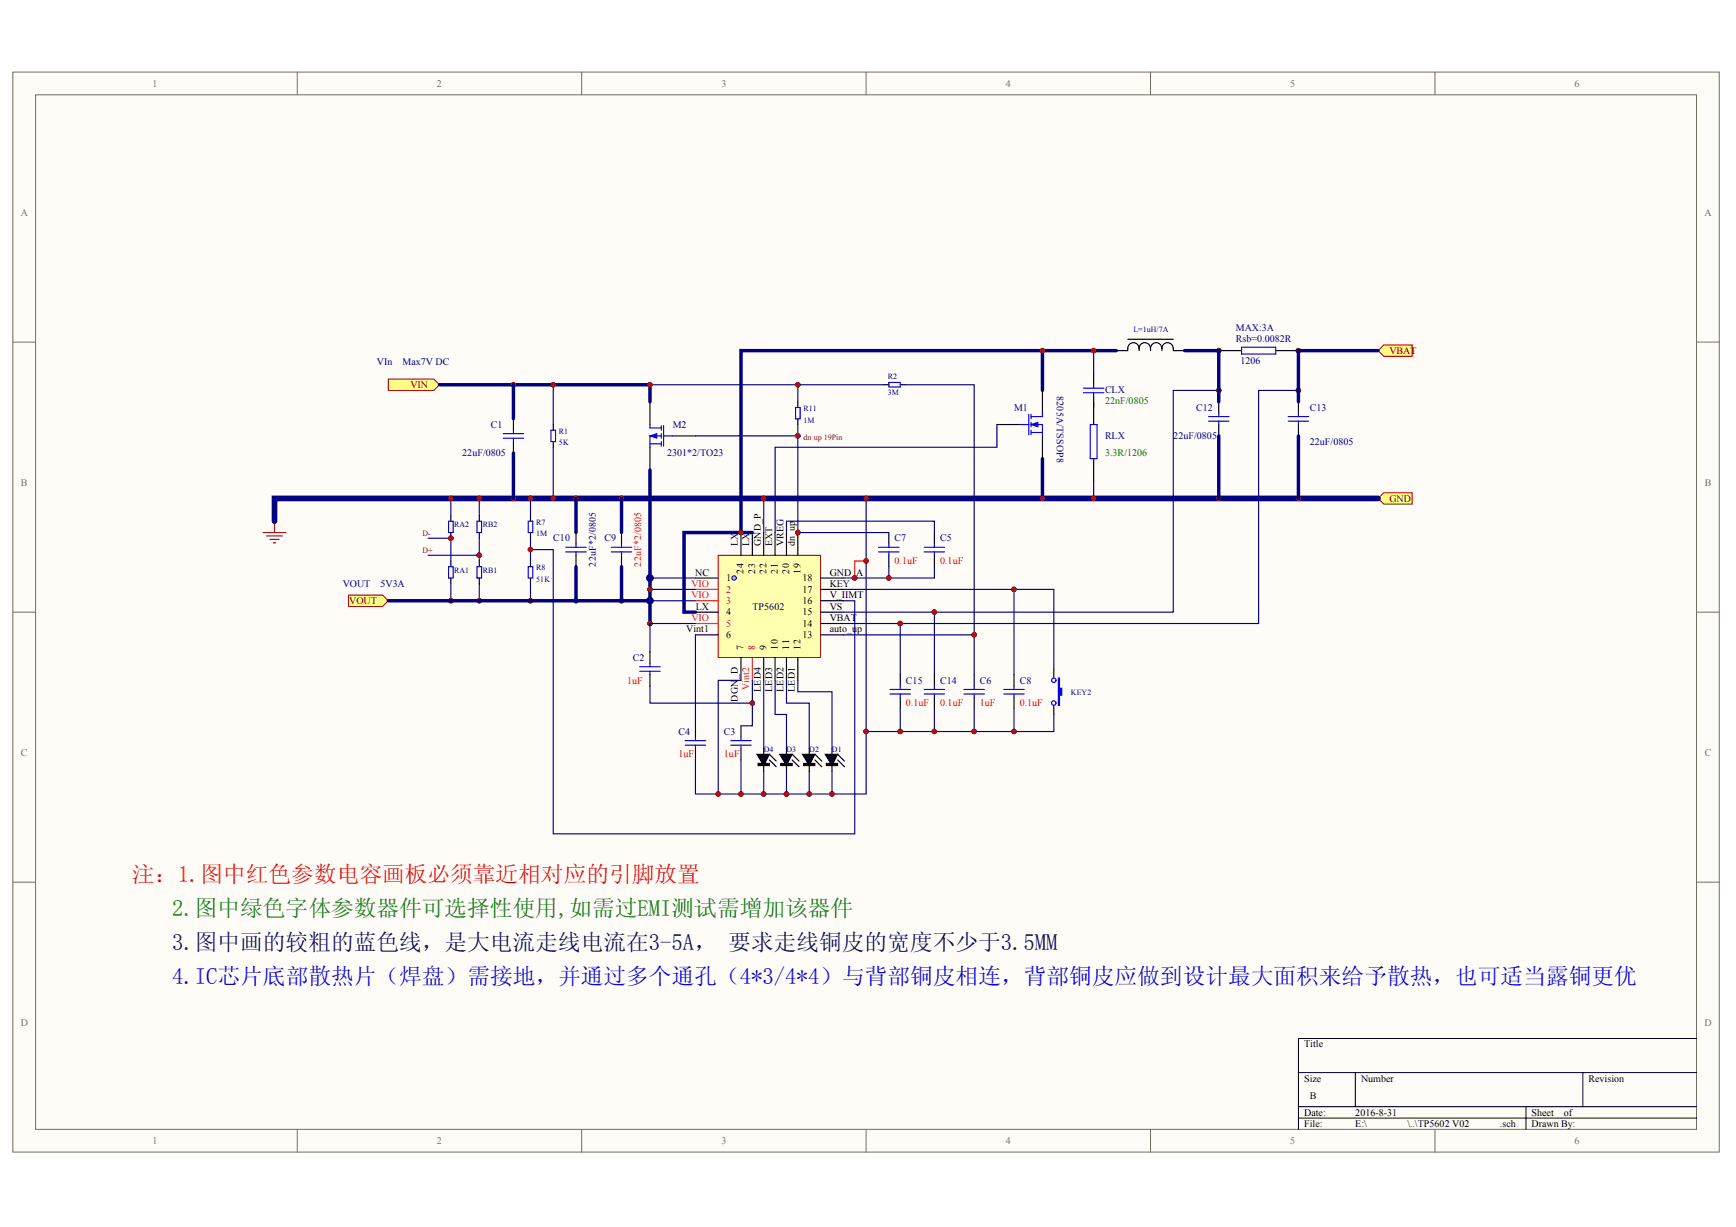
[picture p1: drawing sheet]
<svg xmlns="http://www.w3.org/2000/svg" width="297mm" height="210mm" viewBox="0 0 297 210" stroke-linecap="round" stroke-linejoin="round" font-family="sans-serif">
<g fill="#fffcf8" stroke="#716f64" stroke-width=".17">
<path d="M2.2 12.3h292v184.8h-292z"/>
<path d="M6.1 16.2h284.2v177h-284.2z"/>
</g>
<g fill="none" stroke="#716f64" stroke-width=".17">
<path d="M50.9 12.3v3.9M99.5 12.3v3.9M148.2 12.3v3.9M196.9 12.3v3.9M245.5 12.3v3.9M2.2 58.5h3.9M290.3 58.5h3.9M2.2 104.7h3.9M290.3 104.7h3.9M2.2 150.9h3.9M290.3 150.9h3.9M50.9 193.2v3.9"/>
<path d="M99.5 193.2v3.9M148.2 193.2v3.9M196.9 193.2v3.9M245.5 193.2v3.9"/>
</g>
<path d="M290.3 177.7h-68.1v15.5M222.2 183.5h68.1M222.2 189.3h68.1M222.2 191.3h68.1M231.9 183.5v5.8M261.1 189.3v3.9M270.8 183.5v5.8" fill="none" stroke="#000" stroke-width=".17"/>
<g fill="#000080" stroke="#000080" stroke-width=".17">
<circle cx="77.1" cy="102.8" r=".38"/>
<circle cx="77.1" cy="92.1" r=".38"/>
<circle cx="77.1" cy="85.3" r=".38"/>
<circle cx="82" cy="102.8" r=".38"/>
<circle cx="82" cy="95" r=".38"/>
<circle cx="82" cy="85.3" r=".38"/>
<circle cx="87.8" cy="85.3" r=".38"/>
<circle cx="87.8" cy="65.8" r=".38"/>
<circle cx="90.8" cy="102.8" r=".38"/>
<circle cx="90.8" cy="94" r=".38"/>
<circle cx="90.8" cy="85.3" r=".38"/>
<circle cx="94.7" cy="85.3" r=".38"/>
<circle cx="94.7" cy="65.8" r=".38"/>
<circle cx="98.5" cy="102.8" r=".38"/>
<circle cx="98.5" cy="85.3" r=".38"/>
<circle cx="106.3" cy="102.8" r=".38"/>
<circle cx="106.3" cy="85.3" r=".38"/>
<circle cx="111.2" cy="106.7" r=".38"/>
<circle cx="111.2" cy="100.8" r=".38"/>
<circle cx="111.2" cy="65.8" r=".38"/>
<circle cx="122.9" cy="135.8" r=".38"/>
<circle cx="126.8" cy="135.8" r=".38"/>
<circle cx="126.8" cy="91.1" r=".38"/>
<circle cx="128.7" cy="120.3" r=".38"/>
<circle cx="130.7" cy="135.8" r=".38"/>
<circle cx="130.7" cy="85.3" r=".38"/>
<circle cx="134.6" cy="135.8" r=".38"/>
<circle cx="136.5" cy="91.1" r=".38"/>
<circle cx="136.5" cy="74.6" r=".38"/>
<circle cx="136.5" cy="65.8" r=".38"/>
<circle cx="138.5" cy="135.8" r=".38"/>
<circle cx="142.3" cy="135.8" r=".38"/>
<circle cx="146.2" cy="98.9" r=".38"/>
<circle cx="148.2" cy="125.1" r=".38"/>
<circle cx="148.2" cy="96" r=".38"/>
<circle cx="148.2" cy="85.3" r=".38"/>
<circle cx="152.1" cy="98.9" r=".38"/>
<circle cx="154" cy="125.1" r=".38"/>
<circle cx="154" cy="106.7" r=".38"/>
<circle cx="159.9" cy="125.1" r=".38"/>
<circle cx="159.9" cy="104.7" r=".38"/>
<circle cx="166.7" cy="125.1" r=".38"/>
<circle cx="166.7" cy="108.6" r=".38"/>
<circle cx="173.5" cy="125.1" r=".38"/>
<circle cx="173.5" cy="100.8" r=".38"/>
<circle cx="178.4" cy="85.3" r=".38"/>
<circle cx="178.4" cy="60" r=".38"/>
<circle cx="187.1" cy="85.3" r=".38"/>
<circle cx="187.1" cy="60" r=".38"/>
<circle cx="208.5" cy="85.3" r=".38"/>
<circle cx="208.5" cy="66.8" r=".38"/>
<circle cx="208.5" cy="60" r=".38"/>
<circle cx="222.2" cy="85.3" r=".38"/>
<circle cx="222.2" cy="66.8" r=".38"/>
<circle cx="222.2" cy="60" r=".38"/>
</g>
<path d="M66.4 64.8h7.8l1 1-1 1h-7.8z" fill-rule="evenodd" fill="#ffff80" stroke="#800000" stroke-width=".17"/>
<path d="M122.9 95h17.5v17.5h-17.5z" fill="#ffffb0" stroke="#800000" stroke-width=".17"/>
<path d="M119 98.9h3.9M119 104.7h3.9M119 108.6h3.9M126.8 112.5v3.9M130.7 112.5v3.9M132.6 112.5v3.9M134.6 112.5v3.9M136.5 112.5v3.9M140.4 104.7h3.9M140.4 108.6h3.9M140.4 106.7h3.9M140.4 102.8h3.9" fill="none" stroke="#000" stroke-width=".19"/>
<path d="M119 100.8h3.9M119 102.8h3.9M119 106.7h3.9M128.7 112.5v3.9" fill="none" stroke="#ee0e22" stroke-width=".19"/>
<circle cx="125.6" cy="98.9" r=".38" fill="#c0c0c0" stroke="#00f" stroke-width=".17"/>
<g fill="none" stroke="#000" stroke-width=".19">
<path d="M193 59.6v.4h-2M193 58h7.8M194.9 59.6a.96 .96 0 0 0-1-1 .96 .96 0 0 0-.9 1M194.9 59.6v.4M196.8 59.6a.96 .96 0 0 0-.9-1 .96 .96 0 0 0-1 1M196.9 59.6v.4M198.8 59.6a.96 .96 0 0 0-1-1 .96 .96 0 0 0-.9 1M198.8 59.6v.4M198.8 59.6a.96 .96 0 0 1 1-1 .96 .96 0 0 1 .9 1l.1 .4h1.9M208.5 60h3.9M218.3 60h3.9M187.1 63.9v1.9"/>
<path d="M187.1 67.8v4.8M187.1 78.5v3.9M208.5 68.7v2M208.5 72.6v2M222.2 68.7v2M222.2 72.6v2M77.1 88.2v1M77.1 91.1v1M77.1 96v.9M77.1 98.9v1M82 88.2v1M82 91.1v1"/>
<path d="M82 96v.9M82 98.9v1M90.8 88.2v1M90.8 91.1v1M90.8 96v.9M90.8 98.9v1M98.6 91.1v1.9M98.6 95v1.9M106.3 91.1v1.9M106.3 95v1.9M126.8 91.1v3.9M128.7 91.1v3.9"/>
<path d="M130.7 91.1v3.9M132.6 91.1v3.9M134.6 91.1v3.9M136.5 91.1v3.9M140.4 98.9h3.9M152.1 91.1v1.9M152.1 95v1.9M159.9 91.1v1.9M159.9 95v1.9M111.2 111.5v2M111.2 115.4v2M140.4 100.8h3.9"/>
<path d="M154 115.4v2M154 119.3v2M159.9 115.4v2M159.9 119.3v2M166.7 115.4v2M166.7 119.3v2M173.5 115.4v2M173.5 119.3v2M119 124.2v1.9M119 128.1v1.9M126.8 124.2v1.9M126.8 128.1v1.9"/>
<path d="M130.7 128.1v.9M130.7 131v.9M131.6 130l1.2 1.2M131.6 129l1.2 1.2M134.6 128.1v.9M134.6 131v.9M135.5 130l1.2 1.2M135.5 129l1.2 1.2M138.5 128.1v.9M138.5 131v.9M139.4 130l1.2 1.2M139.4 129l1.2 1.2"/>
<path d="M142.4 128.1v.9M142.4 131v.9M143.3 130l1.2 1.2M143.3 129l1.2 1.2"/>
</g>
<g fill="#000" stroke="#000" stroke-width=".17">
<path d="M129.5 129h2.1l-.9 2zM133.4 129h2.1l-.9 2zM137.3 129h2.1l-.9 2zM141.2 129h2.1l-.9 2z"/>
<path d="M129.7 130.6h1.9v.4h-1.9z" fill-rule="evenodd"/>
<path d="M133.6 130.6h1.9v.4h-1.9z" fill-rule="evenodd"/>
<path d="M137.5 130.6h1.9v.4h-1.9z" fill-rule="evenodd"/>
<path d="M141.4 130.6h1.9v.4h-1.9z" fill-rule="evenodd"/>
</g>
<path d="M45 91.1h3.9M45.6 91.7h2.7M46.2 92.3h1.5M46.8 92.9h.4M47 89.2v1.9" fill="none" stroke="#800000" stroke-width=".19"/>
<g fill="none" stroke="#000080" stroke-width=".19">
<path d="M187.1 60v3.9M77.1 85.3v2.9M77.1 99.9v2.9M82 85.3v2.9M82 92.1v3.9M82 99.9v2.9M90.8 94h3.9v48.6h51.5v-39.8h-1.9M90.8 85.3v2.9M90.8 92.1v3.9M90.8 99.9v2.9M130.7 85.3v5.8M134.6 91.1v-1.9h25.3v1.9"/>
<path d="M152.1 96.9v2M187.1 82.4v2.9M111.2 117.4v2.9h17.5M111.2 100.8h7.8M119 108.6v15.6M126.8 116.4h-3.9v19.4M128.7 116.4v7.8h-1.9M130.7 116.4v11.7M132.6 116.4v5.8h2v5.9M134.6 116.4v3.9h3.9v7.8M136.5 116.4v1.9h5.9v9.8M126.8 130v5.8"/>
<path d="M130.7 131.9v3.9M134.6 131.9v3.9M138.5 131.9v3.9M142.4 131.9v3.9M154 121.3v3.8M159.9 121.3v3.8"/>
</g>
<g fill="none" stroke="#00f" stroke-width=".19">
<path d="M212.4 59.4h5.9v1.2h-5.9zM185.4 67.2h3.5M185.4 66.4h3.5M186.5 72.6h1.2v5.9h-1.2zM187.1 65.8v.6M187.1 67.2v.6M206.8 71.3h3.5M206.8 72h3.5M208.5 70.7v.6M208.5 72v.6M220.4 71.3h3.5M220.4 72h3.5"/>
<path d="M222.2 70.7v.6M222.2 72v.6M76.8 96.9h.7v2h-.7zM76.8 89.2h.7v1.9h-.7zM81.6 96.9h.8v2h-.8zM81.6 89.2h.8v1.9h-.8zM90.4 89.2h.8v1.9h-.8zM90.4 96.9h.8v2h-.8zM96.8 93.6h3.5M96.8 94.4h3.5M98.6 93v.6M98.6 94.4v.6"/>
<path d="M104.6 93.6h3.5M104.6 94.4h3.5M106.3 93v.6M106.3 94.4v.6M150.3 93.6h3.5M150.3 94.4h3.5M152.1 93v.6M152.1 94.4v.6M158.1 93.6h3.5M158.1 94.4h3.5M159.9 93v.6M159.9 94.4v.6"/>
<path d="M109.5 114.1h3.5M109.5 114.8h3.5M111.2 113.5v.6M111.2 114.8v.6M152.3 117.9h3.5M152.3 118.7h3.5M154 117.4v.5M154 118.7v.6M158.1 117.9h3.5M158.1 118.7h3.5M159.9 117.4v.5M159.9 118.7v.6"/>
<path d="M164.9 117.9h3.5M164.9 118.7h3.5M166.7 117.4v.5M166.7 118.7v.6M171.8 117.9h3.5M171.8 118.7h3.5M173.5 117.4v.5M173.5 118.7v.6M117.2 126.7h3.5M117.2 127.5h3.5M119 126.1v.6M119 127.5v.6"/>
<path d="M125 126.7h3.5M125 127.5h3.5M126.8 126.1v.6M126.8 127.5v.6"/>
</g>
<path d="M178.4 78.5v6.8" fill="none" stroke="#000080" stroke-width=".58"/>
<path d="M59.6 101.8h5.9l.9 1-.9 .9h-5.9z" fill-rule="evenodd" fill="#ffff80" stroke="#800000" stroke-width=".17"/>
<path d="M87.8 71.7v1.9M87.8 75.5v2M94.7 72.6v1M94.7 75.5v1M151.1 65.8h1M154 65.8h1" fill="none" stroke="#000" stroke-width=".19"/>
<path d="M86.1 74.2h3.5M86.1 75h3.5M87.8 73.6v.6M87.8 75v.5M94.3 73.6h.8v1.9h-.8zM152.1 65.4h1.9v.8h-1.9z" fill="none" stroke="#00f" stroke-width=".19"/>
<path d="M94.7 76.5v8.8M144.3 108.6h22.4M166.7 121.3v3.8" fill="none" stroke="#000080" stroke-width=".19"/>
<g fill="#ffff80" stroke="#800000" stroke-width=".17">
<path d="M235.8 85.3l1-1h4.8v1.9h-4.8z" fill-rule="evenodd"/>
<path d="M235.8 60l1-1h4.8v2h-4.8z" fill-rule="evenodd"/>
</g>
<path d="M235.8 85.3h-188.8v3.9" fill="none" stroke="#000080" stroke-width=".97"/>
<path d="M111.2 68.7v3.9M111.2 76.5v3.9M115.1 74.6h3.9M136.5 68.7v1M136.5 71.7v.9M170.6 72.6h3.9M178.4 66.8v3.9M178.4 74.6v3.9M180.3 114.4v1.6M180.3 120.7v1.5" fill="none" stroke="#000" stroke-width=".19"/>
<path d="M181.1 116h.2v1.8h.4v1.1h-.4v1.8h-.2z" fill-rule="evenodd" fill="#00f" stroke="#00f" stroke-width=".19"/>
<g fill="none" stroke="#00f" stroke-width=".19">
<path d="M111.2 72.6v.6h2M111.2 75.9h2M113.2 74.6h-2v1.9M113.2 72.8v.8M113.2 74.2v.8M113.2 75.5v.8M113.5 74.6h1.6M113.5 72.8v3.5M136.1 69.7h.8v2h-.8zM174.5 72.6h1.5M176 70.9v3.5M176.4 72.6h2v2"/>
<path d="M176.4 74h2M176.4 70.9v.8M176.4 72.2v.8M176.4 73.6v.8M178.4 70.7v.6h-2"/>
<circle cx="180.3" cy="116.4" r=".38"/>
<circle cx="180.3" cy="120.3" r=".38"/>
</g>
<g fill="none" stroke="#000080" stroke-width=".19">
<path d="M94.7 65.8v6.8M111.2 65.8h39.9M119 74.6h17.5M136.5 72.6v18.5h15.6M136.5 65.8v2.9M155 65.8h11.7v49.6M170.6 72.6v3.9h-38v14.6M208.5 66.8h-7.7v37.9h-56.5M222.2 66.8h-6.8v39.9h-71.1M73.2 92.1h3.9v3.9M73.2 95h8.8M111.2 98.9h7.8"/>
<path d="M148.2 85.3v50.5h-29.2v-5.8M159.9 96.9v2h-15.6M111.2 102.8h7.8M119 106.7h-7.8v4.8M144.3 100.8h36v13.6M154 106.7v8.7M159.9 104.7v10.7M173.5 100.8v14.6M173.5 121.3v3.8M180.3 122.2v2.9h-32.1"/>
</g>
<g fill="none" stroke="#000080" stroke-width=".58">
<path d="M178.4 60v6.8M191 60h-64.2v31.1M202.7 60h5.8v8.7M235.8 60h-13.6v8.7M75.2 65.8h36v2.9M87.8 65.8v5.9M87.8 77.5v7.8M208.5 74.6v10.7M222.2 74.6v10.7M98.6 85.3v5.8M98.6 96.9v5.9M106.3 85.3v5.8"/>
<path d="M106.3 96.9v5.9M111.2 80.4v26.3M128.7 91.1h-11.7v13.6h2M66.4 102.8h44.8"/>
</g>
<g fill="#00f" stroke="#00f" stroke-width=".17">
<path d="M176.4 72.6l1.2-.4v.8z"/>
<path d="M111.2 74.6l1.2-.4v.8z"/>
</g>
<path d="M148.2 96h-2v2.9" fill="none" stroke="#f00" stroke-width=".19"/>
<g fill="#800000" stroke="#800000" stroke-width=".17">
<circle cx="77.1" cy="102.8" r=".38"/>
<circle cx="77.1" cy="92.1" r=".38"/>
<circle cx="77.1" cy="85.3" r=".38"/>
<circle cx="82" cy="102.8" r=".38"/>
<circle cx="82" cy="95" r=".38"/>
<circle cx="82" cy="85.3" r=".38"/>
<circle cx="87.8" cy="85.3" r=".38"/>
<circle cx="87.8" cy="65.8" r=".38"/>
<circle cx="90.8" cy="102.8" r=".38"/>
<circle cx="90.8" cy="94" r=".38"/>
<circle cx="90.8" cy="85.3" r=".38"/>
<circle cx="94.7" cy="85.3" r=".38"/>
<circle cx="94.7" cy="65.8" r=".38"/>
<circle cx="98.5" cy="102.8" r=".38"/>
<circle cx="98.5" cy="85.3" r=".38"/>
<circle cx="106.3" cy="102.8" r=".38"/>
<circle cx="106.3" cy="85.3" r=".38"/>
<circle cx="111.2" cy="100.8" r=".38"/>
<circle cx="111.2" cy="65.8" r=".38"/>
<circle cx="111.2" cy="106.7" r=".38"/>
<circle cx="122.9" cy="135.8" r=".38"/>
<circle cx="126.8" cy="135.8" r=".38"/>
<circle cx="126.8" cy="91.1" r=".38"/>
<circle cx="128.7" cy="120.3" r=".38"/>
<circle cx="130.7" cy="135.8" r=".38"/>
<circle cx="130.7" cy="85.3" r=".38"/>
<circle cx="134.6" cy="135.8" r=".38"/>
<circle cx="136.5" cy="91.1" r=".38"/>
<circle cx="136.5" cy="74.6" r=".38"/>
<circle cx="136.5" cy="65.8" r=".38"/>
<circle cx="138.5" cy="135.8" r=".38"/>
<circle cx="142.3" cy="135.8" r=".38"/>
<circle cx="146.2" cy="98.9" r=".38"/>
<circle cx="148.2" cy="125.1" r=".38"/>
<circle cx="148.2" cy="96" r=".38"/>
<circle cx="148.2" cy="85.3" r=".38"/>
<circle cx="152.1" cy="98.9" r=".38"/>
<circle cx="154" cy="125.1" r=".38"/>
<circle cx="154" cy="106.7" r=".38"/>
<circle cx="159.9" cy="125.1" r=".38"/>
<circle cx="159.9" cy="104.7" r=".38"/>
<circle cx="166.7" cy="125.1" r=".38"/>
<circle cx="166.7" cy="108.6" r=".38"/>
<circle cx="173.5" cy="125.1" r=".38"/>
<circle cx="173.5" cy="100.8" r=".38"/>
<circle cx="178.4" cy="85.3" r=".38"/>
<circle cx="178.4" cy="60" r=".38"/>
<circle cx="187.1" cy="85.3" r=".38"/>
<circle cx="187.1" cy="60" r=".38"/>
<circle cx="208.5" cy="85.3" r=".38"/>
<circle cx="208.5" cy="66.8" r=".38"/>
<circle cx="208.5" cy="60" r=".38"/>
<circle cx="222.2" cy="85.3" r=".38"/>
<circle cx="222.2" cy="66.8" r=".38"/>
<circle cx="222.2" cy="60" r=".38"/>
</g>
<g fill="#000080" stroke="#000080" stroke-width=".17">
<circle cx="111.2" cy="102.8" r=".57"/>
<circle cx="111.2" cy="98.9" r=".57"/>
</g>
<g font-size="3.9" fill="#f00">
<text x="22.6" y="150.9">注：1图中红色参数电容画板必须靠近相对应的引脚放置</text>
<text x="32.4" y="150.9">.</text>
</g>
<g font-size="3.9" fill="#008000">
<text x="29.5" y="156.7">2图中绿色字体参数器件可选择性使用,</text>
<text x="31.4" y="156.7">.</text>
<text x="97.4" y="156.7">如需过EI</text>
<text x="111" y="156.7">M测试需增加该器件</text>
</g>
<g font-size="3.9" fill="#000e4f">
<text x="29.5" y="162.5">3图中画的较粗的蓝色线，是大电流走线电流在35， 要求走线铜皮的宽度不少于35M</text>
<text x="31.4" y="162.5">.</text>
<text x="113" y="162.5">-A</text>
<text x="173.2" y="162.5">.M</text>
</g>
<g font-size="3.9" fill="#00f">
<text x="29.5" y="168.4">4I芯片底部散热片（焊盘）需接地，并通过多个通孔（4344</text>
<text x="31.4" y="168.4">.C</text>
<text x="128.5" y="168.4">*/*）与背部铜皮相连，背部铜皮应做到设计最大面积来给予散热，也可适当露铜更优</text>
</g>
<g font-size="1.7" fill="#716f64">
<text x="26.1" y="14.8">1</text>
<text x="74.8" y="14.8">2</text>
<text x="123.4" y="14.8">3</text>
<text x="172.1" y="14.8">4</text>
<text x="220.8" y="14.8">5</text>
<text x="269.4" y="14.8">6</text>
<text x="3.5" y="36.9">A</text>
<text x="291.6" y="36.9">A</text>
<text x="3.6" y="83.1">B</text>
<text x="291.7" y="83.1">B</text>
<text x="3.6" y="129.3">C</text>
<text x="291.7" y="129.3">C</text>
<text x="3.5" y="175.5">D</text>
<text x="291.6" y="175.5">D</text>
<text x="26.1" y="195.7">1</text>
<text x="74.8" y="195.7">2</text>
<text x="123.4" y="195.7">3</text>
<text x="172.1" y="195.7">4</text>
<text x="220.8" y="195.7">5</text>
<text x="269.4" y="195.7">6</text>
</g>
<g font-size="1.7" fill="#000080">
<text x="211.5" y="58.6">Rsb=0.0082R</text>
<text x="211.5" y="56.6">MAX:3A</text>
<text x="64.5" y="62.5">VIn</text>
<text x="68.9" y="62.5">Max7V DC</text>
<text x="212.2" y="62.3">1206</text>
<text x="173.5" y="70.3">M1</text>
<text x="180.8" y="67.8" transform="rotate(90 180.8 67.8)">8205A/TSSOP8</text>
<text x="189.1" y="67.1">CLX</text>
<text x="204.6" y="70.3">C12</text>
<text x="224.1" y="70.3">C13</text>
<text x="84" y="73.2">C1</text>
<text x="115.1" y="73.2">M2</text>
<text x="189.1" y="75.1">RLX</text>
<text x="200.8" y="75.1">22uF/0805</text>
<text x="224.1" y="76.1">22uF/0805</text>
<text x="79.1" y="78">22uF/0805</text>
<text x="114.1" y="78">2301*2/TO23</text>
<text x="94.7" y="92.6">C10</text>
<text x="103.4" y="92.6">C9</text>
<text x="153.1" y="92.6">C7</text>
<text x="160.8" y="92.6">C5</text>
<text x="58.7" y="100.4">VOUT</text>
<text x="65.1" y="100.4">5V3A</text>
<text x="101.9" y="96.9" transform="rotate(-90 101.9 96.9)">22uF*2/0805</text>
<text x="128.7" y="104.3">TP5602</text>
<text x="108.3" y="113.1">C2</text>
<text x="155" y="116.9">C15</text>
<text x="160.8" y="116.9">C14</text>
<text x="167.7" y="116.9">C6</text>
<text x="174.5" y="116.9">C8</text>
<text x="116.1" y="125.7">C4</text>
<text x="123.9" y="125.7">C3</text>
</g>
<g font-size="1.7" fill="#800000">
<text x="237.7" y="60.5">VBAT</text>
<text x="70.2" y="66.4">VIN</text>
<text x="237.7" y="85.8">GND</text>
<text x="59.8" y="103.3">VOUT</text>
</g>
<g font-size="1.7" fill="#008000">
<text x="189.1" y="69.1">22nF/0805</text>
<text x="189.1" y="78">3.3R/1206</text>
</g>
<g font-size="1.7">
<text x="126.3" y="93.4" transform="rotate(-90 126.3 93.4)">LX</text>
<text x="128.2" y="93.4" transform="rotate(-90 128.2 93.4)">LX</text>
<text x="130.2" y="93.4" transform="rotate(-90 130.2 93.4)">GND_P</text>
<text x="132.1" y="93.4" transform="rotate(-90 132.1 93.4)">EXT</text>
<text x="134.1" y="93.4" transform="rotate(-90 134.1 93.4)">VREG</text>
<text x="136" y="93.4" transform="rotate(-90 136 93.4)">dn_up</text>
<text x="119" y="98.5">NC</text>
<text x="124.3" y="99.4">1</text>
<text x="127.2" y="98.1" transform="rotate(-90 127.2 98.1)">24</text>
<text x="129.2" y="98.1" transform="rotate(-90 129.2 98.1)">23</text>
<text x="131.1" y="98.1" transform="rotate(-90 131.1 98.1)">22</text>
<text x="133.1" y="98.1" transform="rotate(-90 133.1 98.1)">21</text>
<text x="135" y="98.1" transform="rotate(-90 135 98.1)">20</text>
<text x="137" y="98.1" transform="rotate(-90 137 98.1)">19</text>
<text x="137.3" y="101.4">17</text>
<text x="137.3" y="99.4">18</text>
<text x="142" y="100.4">KEY</text>
<text x="142" y="98.5">GND_A</text>
<text x="119.1" y="104.3">LX</text>
<text x="124.3" y="105.3">4</text>
<text x="137.3" y="107.2">14</text>
<text x="137.3" y="105.3">15</text>
<text x="137.3" y="103.3">16</text>
<text x="142" y="106.2">VBAT</text>
<text x="142" y="104.3">VS</text>
<text x="142" y="102.4">V_IIMT</text>
<text x="117.4" y="108.2">Vint1</text>
<text x="124.3" y="109.2">6</text>
<text x="127.2" y="111.1" transform="rotate(-90 127.2 111.1)">7</text>
<text x="131.1" y="111.1" transform="rotate(-90 131.1 111.1)">9</text>
<text x="133.1" y="111.1" transform="rotate(-90 133.1 111.1)">10</text>
<text x="135" y="111.1" transform="rotate(-90 135 111.1)">11</text>
<text x="137" y="111.1" transform="rotate(-90 137 111.1)">12</text>
<text x="137.3" y="109.2">13</text>
<text x="142" y="108.2">auto_up</text>
<text x="126.3" y="116.2" transform="rotate(-90 126.3 116.2)">_D</text>
<text x="130.2" y="118.4" transform="rotate(-90 130.2 118.4)">LED4</text>
<text x="132.1" y="118.4" transform="rotate(-90 132.1 118.4)">LED3</text>
<text x="134.1" y="118.4" transform="rotate(-90 134.1 118.4)">LED2</text>
<text x="136" y="118.4" transform="rotate(-90 136 118.4)">LED1</text>
<text x="126.3" y="120" transform="rotate(-90 126.3 120)">DGN</text>
<text x="223.1" y="179.2">Title</text>
<text x="223.1" y="185">Size</text>
<text x="232.9" y="185">Number</text>
<text x="271.8" y="185">Revision</text>
<text x="223.1" y="190.9">Date:</text>
<text x="224.1" y="187.9">B</text>
<text x="231.9" y="190.9">2016-8-31</text>
<text x="262.1" y="190.9">Sheet</text>
<text x="267.6" y="190.9">of</text>
<text x="223.1" y="192.8">File:</text>
<text x="231.9" y="192.8">E:\</text>
<text x="240.8" y="192.8">\..\TP5602 V02</text>
<text x="256.6" y="192.8">.sch</text>
<text x="262.1" y="192.8">Drawn By:</text>
</g>
<g font-size="1.7" fill="#f00">
<text x="109.7" y="96.9" transform="rotate(-90 109.7 96.9)">22uF*2/0805</text>
<text x="153.1" y="96.5">0.1uF</text>
<text x="160.8" y="96.5">0.1uF</text>
<text x="107.3" y="116.9">1uF</text>
<text x="155" y="120.8">0.1uF</text>
<text x="160.8" y="120.8">0.1uF</text>
<text x="167.7" y="120.8">1uF</text>
<text x="174.5" y="120.8">0.1uF</text>
<text x="116.1" y="129.6">1uF</text>
<text x="123.9" y="129.6">1uF</text>
</g>
<g font-size="1.7" fill="#ee0e22">
<text x="118.3" y="100.4">VIO</text>
<text x="124.3" y="101.4">2</text>
<text x="118.3" y="102.4">VIO</text>
<text x="118.3" y="106.2">VIO</text>
<text x="124.3" y="103.3">3</text>
<text x="124.3" y="107.2">5</text>
<text x="129.2" y="111.1" transform="rotate(-90 129.2 111.1)">8</text>
<text x="128.2" y="118.1" transform="rotate(-90 128.2 118.1)">Vint2</text>
</g>
<g font-size="1.4" fill="#000080">
<text x="193.9" y="56.7">L=1uH/7A</text>
<text x="151.9" y="64.9">R2</text>
<text x="137.5" y="70.3">R11</text>
<text x="151.9" y="67.6">3M</text>
<text x="95.6" y="74.2">R1</text>
<text x="95.6" y="76.2">5K</text>
<text x="137.5" y="72.3">1M</text>
<text x="91.7" y="89.8">R7</text>
<text x="77.7" y="90.2">RA2</text>
<text x="82.6" y="90.2">RB2</text>
<text x="91.7" y="91.7">1M</text>
<text x="77.7" y="98">RA1</text>
<text x="82.6" y="98">RB1</text>
<text x="91.7" y="97.6">R8</text>
<text x="91.7" y="99.5">51K</text>
<text x="183.2" y="119">KEY2</text>
<text x="130.7" y="128.7">D4</text>
<text x="134.6" y="128.7">D3</text>
<text x="138.5" y="128.7">D2</text>
<text x="142.4" y="128.7">D1</text>
</g>
<g font-size="1.4" fill="#800000">
<text x="137.5" y="75.2">dn up 19Pin</text>
<text x="72.3" y="91.7">D-</text>
<text x="72.3" y="94.7">D+</text>
</g>
</svg>
